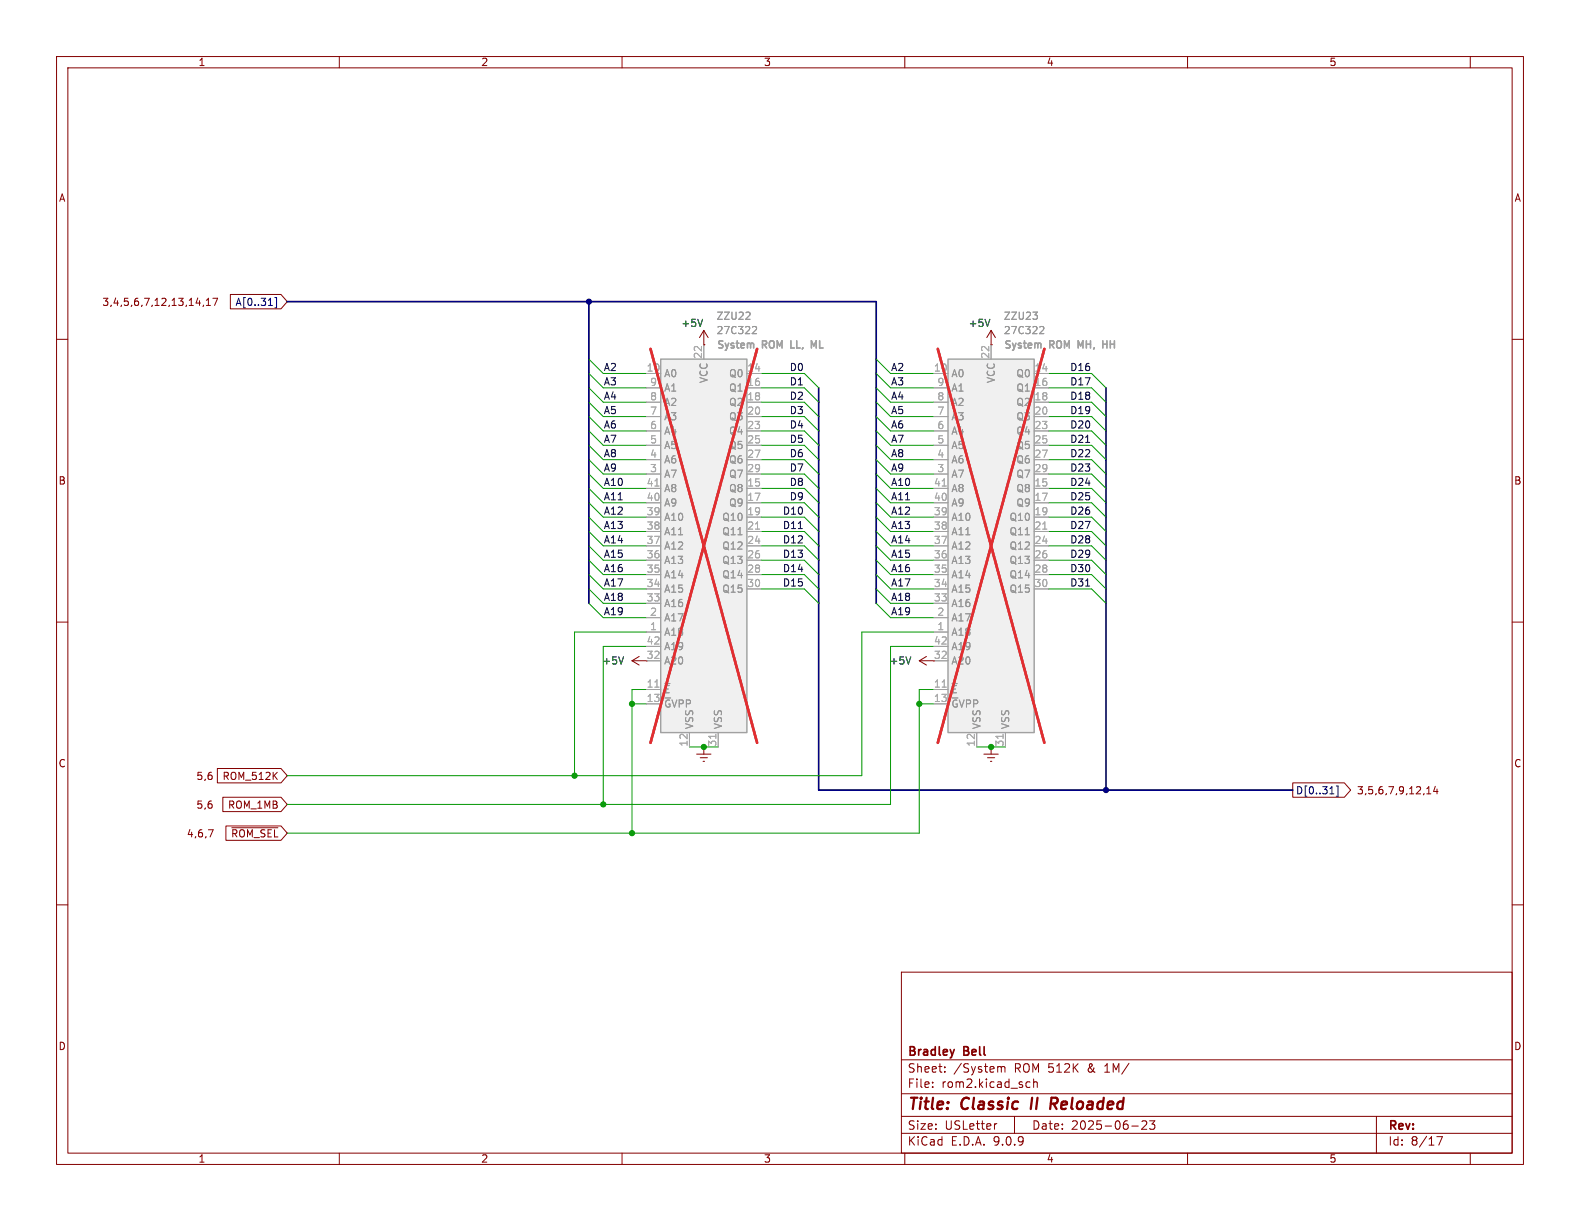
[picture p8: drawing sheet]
<svg xmlns="http://www.w3.org/2000/svg" width="279mm" height="216mm" viewBox="0 0 279 216" stroke-linecap="round" stroke-linejoin="round" font-family="sans-serif">
<g fill="none" stroke="#840000" stroke-width=".18">
<path d="M10 10h259.4v195.9h-259.4zM12 12h255.4v191.9h-255.4zM60 10v2M110 10v2M160 10v2M210 10v2M260 10v2M10 60h2M267.4 60h2M10 110h2M267.4 110h2M123.2 133.4h2.5"/>
<path d="M123.8 134h1.3M124.3 134.6h.3M124.5 132.1h.1M124.5 132.1v1.3M10 160h2M159.4 171.9h108v32h-108zM267.4 160h2M159.4 197.4h108M159.4 193.4h108M159.4 187.4h108M164.9 192.1v.2M164.9 191.4v.1"/>
<path d="M167.1 189.4v.2M167.1 188.7v.1M176.3 198.7l-.3 .1M176.6 188.6h.3l.2 .2M177.1 188.8l.2-.2 .3 .1 .1 .9M177.1 188.8v.8M179.4 197.4v3M181.6 192.2h.5M181.6 191.4h.5M182.8 191.4l.2-.1 .4 .1v.9M182.8 190.8v1.5M200.1 199.1h1.2"/>
<path d="M201.9 198.3l.6-.1 .2 .1 .1 .3-.9 1.1h.9M203.3 198.2h.9l-.5 .6 .4 .1v.6l-.2 .2h-.4l-.2-.2M243.4 197.4v6.5M60 203.9v2M110 203.9v2M159.4 200.4h108M160 203.9v2M210 203.9v2M254.1 201h1l-.7 1.5M260 203.9v2"/>
</g>
<path d="M182.5 194.1l-.2 2M183.5 194.1l-.3 2M186.3 195.2l.5 .9M186.7 194.1h-.8l-.2 2M186.8 195.1l-1 .1" fill="none" stroke="#840000" stroke-width=".4"/>
<path d="M167.6 63.5h15.3v66h-15.3z" fill="#f0f0f0"/>
<path d="M167.6 63.5h15.3v66h-15.3zM195 60.3v1.2M195 60.9h.7" fill="none" stroke="#a1a1a1" stroke-width=".25"/>
<g fill="none" stroke="#a1a1a1" stroke-width=".18">
<path d="M165.1 66h2.5M165.1 68.6h2.5M165.1 71.1h2.5M165.1 73.7h2.5M165.1 76.2h2.5M165.1 78.7h2.5M175.3 61v2.5M182.9 66h2.5M182.9 68.6h2.5M182.9 71.1h2.5M182.9 73.7h2.5M182.9 76.2h2.5"/>
<path d="M182.9 78.7h2.5M165.1 81.3h2.5M165.1 83.8h2.5M165.1 86.4h2.5M165.1 88.9h2.5M165.1 91.4h2.5M165.1 94h2.5M165.1 96.5h2.5M165.1 99.1h2.5M182.9 81.3h2.5M182.9 83.8h2.5M182.9 86.4h2.5"/>
<path d="M182.9 88.9h2.5M182.9 91.4h2.5M182.9 94h2.5M182.9 96.5h2.5M182.9 99.1h2.5M165.1 101.6h2.5M165.1 104.1h2.5M165.1 106.7h2.5M165.1 109.2h2.5M165.1 111.8h2.5M165.1 114.3h2.5M165.1 116.8h2.5"/>
<path d="M182.9 101.6h2.5M182.9 104.1h2.5M165.1 121.9h2.5M165.1 124.5h2.5M172.7 129.5v2.6M177.8 129.5v2.6"/>
</g>
<path d="M166.6 85.9h.7M184.4 93.6h.7M166.6 121.5h.7M177.4 129.8v.8" fill="none" stroke="#aaa" stroke-width=".18"/>
<path d="M182.7 55.2h.7l-.4 .5M183.3 55.7l.1 .2-.1 .5M184 57.7l.5 .1 .1 .3-.8 .9h.8M168.4 120.9h.9" fill="none" stroke="#989898" stroke-width=".18"/>
<path d="M165.8 61.7l18.9 69.6M184.7 61.7l-18.9 69.6" fill="none" stroke="#e12e31" stroke-width=".46"/>
<g fill="none" stroke="#840000" stroke-width=".18">
<path d="M124.5 58.4l.7 1.3M124.5 58.4l-.8 1.3M124.5 58.4v2.6M175.3 58.4l.7 1.3M175.3 58.4l-.8 1.3M175.3 58.4v2.6M124.5 61h.1M175.3 61h.1M111.8 116.8h2.5M111.8 116.8l1.2 .8M113 116.1l-1.2 .7M162.6 116.8l1.2 .8"/>
<path d="M162.6 116.8h2.5M163.8 116.1l-1.2 .7M174 133.4h2.5M174.6 134h1.3M175.1 134.6h.3M175.3 132.1h.1M175.3 132.1v1.3"/>
</g>
<path d="M124.2 56.5l-.4 1.2M175 56.5l-.4 1.2M110.3 116.1l-.5 1.3M161.1 116.1l-.5 1.3" fill="none" stroke="#006464" stroke-width=".18"/>
<path d="M116.8 63.5h15.3v66h-15.3z" fill="#f0f0f0"/>
<path d="M116.8 63.5h15.3v66h-15.3zM144.3 60.3l-.4 .9-.4-.9v1.2M195 60.3v1.2M195 60.9h.7" fill="none" stroke="#a1a1a1" stroke-width=".25"/>
<g fill="none" stroke="#a1a1a1" stroke-width=".18">
<path d="M114.3 66h2.5M114.3 68.6h2.5M114.3 71.1h2.5M114.3 73.7h2.5M114.3 76.2h2.5M114.3 78.7h2.5M124.5 61v2.5M132.1 66h2.5M132.1 68.6h2.5M132.1 71.1h2.5M132.1 73.7h2.5M132.1 76.2h2.5"/>
<path d="M132.1 78.7h2.5M165.1 66h2.5M165.1 68.6h2.5M165.1 71.1h2.5M165.1 73.7h2.5M165.1 76.2h2.5M165.1 78.7h2.5M175.3 61v2.5M182.9 66h2.5M182.9 68.6h2.5M182.9 71.1h2.5M182.9 73.7h2.5"/>
<path d="M182.9 76.2h2.5M182.9 78.7h2.5M114.3 81.3h2.5M114.3 83.8h2.5M114.3 86.4h2.5M114.3 88.9h2.5M114.3 91.4h2.5M114.3 94h2.5M114.3 96.5h2.5M114.3 99.1h2.5M132.1 81.3h2.5M132.1 83.8h2.5"/>
<path d="M132.1 86.4h2.5M132.1 88.9h2.5M132.1 91.4h2.5M132.1 94h2.5M132.1 96.5h2.5M132.1 99.1h2.5M165.1 81.3h2.5M165.1 83.8h2.5M165.1 86.4h2.5M165.1 88.9h2.5M165.1 91.4h2.5M165.1 94h2.5"/>
<path d="M165.1 96.5h2.5M165.1 99.1h2.5M182.9 81.3h2.5M182.9 83.8h2.5M182.9 86.4h2.5M182.9 88.9h2.5M182.9 91.4h2.5M182.9 94h2.5M182.9 96.5h2.5M182.9 99.1h2.5M114.3 101.6h2.5M114.3 104.1h2.5"/>
<path d="M114.3 106.7h2.5M114.3 109.2h2.5M114.3 111.8h2.5M114.3 114.3h2.5M114.3 116.8h2.5M132.1 101.6h2.5M132.1 104.1h2.5M165.1 101.6h2.5M165.1 104.1h2.5M165.1 106.7h2.5M165.1 109.2h2.5M165.1 111.8h2.5"/>
<path d="M165.1 114.3h2.5M165.1 116.8h2.5M182.9 101.6h2.5M182.9 104.1h2.5M114.3 121.9h2.5M114.3 124.5h2.5M121.9 129.5v2.6M127 129.5v2.6M165.1 121.9h2.5M165.1 124.5h2.5M172.7 129.5v2.6M177.8 129.5v2.6"/>
</g>
<path d="M115.8 85.9h.7M133.6 93.6h.7M166.6 85.9h.7M184.4 93.6h.7M115.8 121.5h.7M126.6 129.8v.8M166.6 121.5h.7M177.4 129.8v.8" fill="none" stroke="#aaa" stroke-width=".18"/>
<path d="M132.5 55.3l.1 .1v.3l-.7 .8h.7M133.2 57.7l.5 .1 .1 .3-.8 .9h.8M182.7 55.2h.7l-.4 .5M183.3 55.7l.1 .2-.1 .5M184 57.7l.5 .1 .1 .3-.8 .9h.8M117.6 120.9h.9M168.4 120.9h.9" fill="none" stroke="#989898" stroke-width=".18"/>
<path d="M115 61.7l18.9 69.6M133.9 61.7l-18.9 69.6M165.8 61.7l18.9 69.6M184.7 61.7l-18.9 69.6" fill="none" stroke="#e12e31" stroke-width=".46"/>
<path d="M47.5 54h.7M48.6 52.6h.3v1.8h-.3M236.3 139h.3v1.8h-.3M235.2 140.4h.7" fill="none" stroke="#000084" stroke-width=".18"/>
<g fill="none" stroke="#840000" stroke-width=".18">
<path d="M34.7 53.6h.8M36 53.9l-.1 .3M36.5 54h.7M36.5 53.1l.4-.4v1.3M37.6 52.7h.9l-.6 1.3M40.7 52.1h9l1.1 1.2-1.1 1.3h-9zM124.5 61h.1M175.3 61h.1M38.4 135.9h11.3l1.1 1.3-1.1 1.2h-11.3zM124.5 132.1h.1M175.3 132.1h.1M228.6 138.4h9.1l1.1 1.3-1.1 1.3h-9.1z"/>
<path d="M252.3 139.5l.4-.4v1.3M253.8 139l-.3 .9h.8M254.1 139.5v.9M36.9 146.7h.8l-.5 1.3M39.4 141h10.3l1.1 1.2-1.1 1.3h-10.3zM39.9 146h9.8l1.1 1.3-1.1 1.3h-9.8zM41 146.4h8.1M252.3 140.4h.7"/>
</g>
<path d="M192 78.2h.7M141.2 93.5h.7M192 103.6h.7" fill="none" stroke="#0f0f0f" stroke-width=".18"/>
<path d="M50.8 53.3h104.1v53.4M104.1 53.3v53.4M144.8 68.6v71.1h83.8M195.6 68.6v71.1" fill="none" stroke="#000084" stroke-width=".3"/>
<g fill="none" stroke="#009600" stroke-width=".18">
<path d="M104.1 68.6l2.6 2.5h7.6M104.1 76.2l2.6 2.5h7.6M104.1 78.7l2.6 2.6h7.6M104.1 73.7l2.6 2.5h7.6M104.1 66l2.6 2.6h7.6M104.1 63.5l2.6 2.5h7.6M104.1 71.1l2.6 2.6h7.6M134.6 71.1h7.6l2.6 2.6M134.6 78.7h7.6l2.6 2.6M134.6 76.2h7.6l2.6 2.5M134.6 68.6h7.6l2.6 2.5M134.6 66h7.6l2.6 2.6"/>
<path d="M134.6 73.7h7.6l2.6 2.5M154.9 68.6l2.6 2.5h7.6M154.9 76.2l2.6 2.5h7.6M154.9 78.7l2.6 2.6h7.6M154.9 73.7l2.6 2.5h7.6M154.9 66l2.6 2.6h7.6M154.9 63.5l2.6 2.5h7.6M154.9 71.1l2.6 2.6h7.6M185.4 71.1h7.6l2.6 2.6M185.4 78.7h7.6l2.6 2.6M185.4 76.2h7.6l2.6 2.5M185.4 68.6h7.6l2.6 2.5"/>
<path d="M185.4 66h7.6l2.6 2.6M185.4 73.7h7.6l2.6 2.5M104.1 86.4l2.6 2.5h7.6M104.1 88.9l2.6 2.5h7.6M104.1 94l2.6 2.5h7.6M104.1 83.8l2.6 2.6h7.6M104.1 81.3l2.6 2.5h7.6M104.1 91.4l2.6 2.6h7.6M104.1 96.5l2.6 2.6h7.6M104.1 99.1l2.6 2.5h7.6M134.6 88.9h7.6l2.6 2.5M134.6 91.4h7.6l2.6 2.6"/>
<path d="M134.6 96.5h7.6l2.6 2.6M134.6 81.3h7.6l2.6 2.5M134.6 86.4h7.6l2.6 2.5M134.6 83.8h7.6l2.6 2.6M134.6 94h7.6l2.6 2.5M134.6 99.1h7.6l2.6 2.5M154.9 86.4l2.6 2.5h7.6M154.9 88.9l2.6 2.5h7.6M154.9 94l2.6 2.5h7.6M154.9 83.8l2.6 2.6h7.6M154.9 81.3l2.6 2.5h7.6M154.9 91.4l2.6 2.6h7.6"/>
<path d="M154.9 96.5l2.6 2.6h7.6M154.9 99.1l2.6 2.5h7.6M185.4 88.9h7.6l2.6 2.5M185.4 91.4h7.6l2.6 2.6M185.4 96.5h7.6l2.6 2.6M185.4 81.3h7.6l2.6 2.5M185.4 86.4h7.6l2.6 2.5M185.4 83.8h7.6l2.6 2.6M185.4 94h7.6l2.6 2.5M185.4 99.1h7.6l2.6 2.5M104.1 106.7l2.6 2.5h7.6M104.1 101.6l2.6 2.5h7.6"/>
<path d="M104.1 104.1l2.6 2.6h7.6M114.3 111.8h-12.7v25.4M114.3 114.3h-7.6v27.9M134.6 101.6h7.6l2.6 2.5M134.6 104.1h7.6l2.6 2.6M154.9 106.7l2.6 2.5h7.6M154.9 101.6l2.6 2.5h7.6M154.9 104.1l2.6 2.6h7.6M165.1 114.3h-7.6v27.9h-106.7M165.1 111.8h-12.7v25.4h-101.6M185.4 101.6h7.6l2.6 2.5M185.4 104.1h7.6l2.6 2.6"/>
<path d="M111.8 124.5h2.5M114.3 121.9h-2.5v25.4M121.9 132.1h5.1M162.6 124.5h2.5M165.1 121.9h-2.5v25.4h-111.8M172.7 132.1h5.1"/>
</g>
<path d="M124.2 56.5l-.4 1.2M175 56.5l-.4 1.2M110.3 116.1l-.5 1.3M161.1 116.1l-.5 1.3" fill="none" stroke="#006464" stroke-width=".18"/>
<g fill="#009600" stroke="#009600" stroke-width=".18">
<circle cx="124.5" cy="132.1" r=".46"/>
<circle cx="162.6" cy="124.5" r=".46"/>
<circle cx="175.3" cy="132.1" r=".46"/>
<circle cx="106.7" cy="142.2" r=".46"/>
<circle cx="111.8" cy="147.3" r=".46"/>
<circle cx="111.8" cy="124.5" r=".46"/>
<circle cx="101.6" cy="137.2" r=".46"/>
</g>
<g fill="#000084" stroke="#000084" stroke-width=".18">
<circle cx="104.1" cy="53.3" r=".46"/>
<circle cx="195.6" cy="139.7" r=".46"/>
</g>
<g font-size="2.8" fill="#840000">
<text x="160.4" y="196.8">Title:</text>
<text x="170.1" y="196.8">Classic</text>
<text x="187.4" y="196.8">Reloaded</text>
</g>
<g font-size="2.1" fill="#840000">
<text x="160.4" y="189.9">Sheet:</text>
<text x="160.4" y="187.1">Bradley</text>
<text x="168.6" y="189.9">/System</text>
<text x="170.5" y="187.1">Bell</text>
<text x="179.4" y="189.9">ROM 512K</text>
<text x="192.6" y="189.9">&amp;</text>
<text x="195.8" y="189.9">1M/</text>
<text x="160.4" y="192.6">File:</text>
<text x="166.5" y="192.6">rom2.kicad_sch</text>
<text x="160.4" y="202.8">KiCad</text>
<text x="160.4" y="200">Size:</text>
<text x="167.1" y="200">USLetter</text>
<text x="168.1" y="202.8">E.D.A.</text>
<text x="175.7" y="202.8">9.0.9</text>
<text x="182.4" y="200">Date:</text>
<text x="189.4" y="200">2025-06-23</text>
<text x="245.4" y="200.2">Rev:</text>
<text x="245.4" y="202.8">Id:</text>
<text x="249.5" y="202.8">8/17</text>
</g>
<g font-size="1.8" fill="#840000">
<text x="35" y="11.9">1</text>
<text x="85" y="11.9">2</text>
<text x="135" y="11.9">3</text>
<text x="185" y="11.9">4</text>
<text x="235" y="11.9">5</text>
<text x="10.3" y="35.9">A</text>
<text x="267.7" y="35.9">A</text>
<text x="18" y="54.3">3,4,5,6,7,12,13,14,17</text>
<text x="10.3" y="85.9">B</text>
<text x="267.7" y="85.9">B</text>
<text x="10.3" y="135.9">C</text>
<text x="267.7" y="135.9">C</text>
<text x="34.6" y="138.1">5,6</text>
<text x="34.6" y="143.2">5,6</text>
<text x="39.2" y="138.1">ROM_512K</text>
<text x="40.2" y="143.2">ROM_1MB</text>
<text x="239.9" y="140.7">3,5,6,7,9,12,14</text>
<text x="32.9" y="148.3">4,6,7</text>
<text x="40.8" y="148.3">~{ROM_SEL}</text>
<text x="10.3" y="185.9">D</text>
<text x="267.7" y="185.9">D</text>
<text x="35" y="205.8">1</text>
<text x="85" y="205.8">2</text>
<text x="135" y="205.8">3</text>
<text x="185" y="205.8">4</text>
<text x="235" y="205.8">5</text>
</g>
<g font-size="1.8" fill="#000084">
<text x="41.5" y="54.3">A[0..31]</text>
<text x="229.1" y="140.7">D[0..31]</text>
</g>
<g font-size="1.8" fill="#006464">
<text x="120.4" y="58">+5V</text>
<text x="171.2" y="58">+5V</text>
<text x="106.4" y="117.7">+5V</text>
<text x="157.2" y="117.7">+5V</text>
</g>
<g font-size="1.8" fill="#989898">
<text x="126.6" y="56.7">ZZU22</text>
<text x="126.6" y="59.3">27C322</text>
<text x="177.4" y="56.7">ZZU23</text>
<text x="177.4" y="59.3">27C322</text>
<text x="117.3" y="66.9">A0</text>
<text x="117.3" y="69.4">A1</text>
<text x="117.3" y="72">A2</text>
<text x="125.3" y="67.8" transform="rotate(-90 125.3 67.8)">VCC</text>
<text x="128.8" y="66.9">Q0</text>
<text x="128.8" y="69.4">Q1</text>
<text x="128.8" y="72">Q2</text>
<text x="168.1" y="66.9">A0</text>
<text x="168.1" y="69.4">A1</text>
<text x="168.1" y="72">A2</text>
<text x="176.1" y="67.8" transform="rotate(-90 176.1 67.8)">VCC</text>
<text x="179.6" y="66.9">Q0</text>
<text x="179.6" y="69.4">Q1</text>
<text x="179.6" y="72">Q2</text>
<text x="117.3" y="74.5">A3</text>
<text x="117.3" y="77.1">A4</text>
<text x="128.8" y="74.5">Q3</text>
<text x="128.8" y="77.1">Q4</text>
<text x="168.1" y="74.5">A3</text>
<text x="168.1" y="77.1">A4</text>
<text x="179.6" y="74.5">Q3</text>
<text x="179.6" y="77.1">Q4</text>
<text x="117.3" y="79.6">A5</text>
<text x="117.3" y="82.1">A6</text>
<text x="128.8" y="79.6">Q5</text>
<text x="128.8" y="82.1">Q6</text>
<text x="168.1" y="79.6">A5</text>
<text x="168.1" y="82.1">A6</text>
<text x="179.6" y="79.6">Q5</text>
<text x="179.6" y="82.1">Q6</text>
<text x="117.3" y="84.7">A7</text>
<text x="117.3" y="87.2">A8</text>
<text x="117.3" y="89.8">A9</text>
<text x="128.8" y="84.7">Q7</text>
<text x="128.8" y="87.2">Q8</text>
<text x="128.8" y="89.8">Q9</text>
<text x="168.1" y="84.7">A7</text>
<text x="168.1" y="87.2">A8</text>
<text x="168.1" y="89.8">A9</text>
<text x="179.6" y="84.7">Q7</text>
<text x="179.6" y="87.2">Q8</text>
<text x="179.6" y="89.8">Q9</text>
<text x="117.3" y="92.3">A10</text>
<text x="117.3" y="94.8">A11</text>
<text x="127.6" y="92.3">Q10</text>
<text x="127.6" y="94.8">Q11</text>
<text x="168.1" y="92.3">A10</text>
<text x="168.1" y="94.8">A11</text>
<text x="178.4" y="92.3">Q10</text>
<text x="178.4" y="94.8">Q11</text>
<text x="117.3" y="97.4">A12</text>
<text x="117.3" y="99.9">A13</text>
<text x="127.6" y="97.4">Q12</text>
<text x="127.6" y="99.9">Q13</text>
<text x="168.1" y="97.4">A12</text>
<text x="168.1" y="99.9">A13</text>
<text x="178.4" y="97.4">Q12</text>
<text x="178.4" y="99.9">Q13</text>
<text x="117.3" y="102.5">A14</text>
<text x="117.3" y="105">A15</text>
<text x="117.3" y="107.5">A16</text>
<text x="127.6" y="102.5">Q14</text>
<text x="127.6" y="105">Q15</text>
<text x="168.1" y="102.5">A14</text>
<text x="168.1" y="105">A15</text>
<text x="168.1" y="107.5">A16</text>
<text x="178.4" y="102.5">Q14</text>
<text x="178.4" y="105">Q15</text>
<text x="117.3" y="110.1">A17</text>
<text x="117.3" y="112.6">A18</text>
<text x="168.1" y="110.1">A17</text>
<text x="168.1" y="112.6">A18</text>
<text x="117.3" y="115.2">A19</text>
<text x="117.3" y="117.7">A20</text>
<text x="168.1" y="115.2">A19</text>
<text x="168.1" y="117.7">A20</text>
<text x="117.3" y="122.8">~{E}</text>
<text x="117.3" y="125.3">~{G}VPP</text>
<text x="168.1" y="122.8">~{E}</text>
<text x="168.1" y="125.3">~{G}VPP</text>
<text x="122.8" y="129" transform="rotate(-90 122.8 129)">VSS</text>
<text x="127.9" y="129" transform="rotate(-90 127.9 129)">VSS</text>
<text x="173.6" y="129" transform="rotate(-90 173.6 129)">VSS</text>
<text x="178.7" y="129" transform="rotate(-90 178.7 129)">VSS</text>
</g>
<g font-size="1.8" fill="#0f0f0f">
<text x="106.7" y="65.7">A2</text>
<text x="139.6" y="65.7">D0</text>
<text x="157.5" y="65.7">A2</text>
<text x="189.1" y="65.7">D16</text>
<text x="106.7" y="68.2">A3</text>
<text x="106.7" y="70.8">A4</text>
<text x="139.6" y="68.2">D1</text>
<text x="139.6" y="70.8">D2</text>
<text x="157.5" y="70.8">A4</text>
<text x="157.5" y="68.2">A3</text>
<text x="189.1" y="68.2">D17</text>
<text x="189.1" y="70.8">D18</text>
<text x="106.7" y="73.3">A5</text>
<text x="106.7" y="75.9">A6</text>
<text x="139.6" y="73.3">D3</text>
<text x="139.6" y="75.9">D4</text>
<text x="157.5" y="75.9">A6</text>
<text x="157.5" y="73.3">A5</text>
<text x="189.1" y="73.3">D19</text>
<text x="189.1" y="75.9">D20</text>
<text x="106.7" y="78.4">A7</text>
<text x="106.7" y="80.9">A8</text>
<text x="106.7" y="83.5">A9</text>
<text x="139.6" y="80.9">D6</text>
<text x="139.6" y="83.5">D7</text>
<text x="139.6" y="78.4">D5</text>
<text x="157.5" y="83.5">A9</text>
<text x="157.5" y="80.9">A8</text>
<text x="157.5" y="78.4">A7</text>
<text x="189.1" y="83.5">D23</text>
<text x="189.1" y="78.4">D21</text>
<text x="189.1" y="80.9">D22</text>
<text x="106.7" y="86">A10</text>
<text x="106.7" y="88.6">A11</text>
<text x="139.6" y="88.6">D9</text>
<text x="139.6" y="86">D8</text>
<text x="157.5" y="88.6">A11</text>
<text x="157.5" y="86">A10</text>
<text x="189.1" y="86">D24</text>
<text x="189.1" y="88.6">D25</text>
<text x="106.7" y="91.1">A12</text>
<text x="106.7" y="93.6">A13</text>
<text x="138.3" y="91.1">D10</text>
<text x="138.3" y="93.6">D11</text>
<text x="157.5" y="93.6">A13</text>
<text x="157.5" y="91.1">A12</text>
<text x="189.1" y="91.1">D26</text>
<text x="189.1" y="93.6">D27</text>
<text x="106.7" y="98.7">A15</text>
<text x="106.7" y="101.3">A16</text>
<text x="106.7" y="96.2">A14</text>
<text x="138.3" y="96.2">D12</text>
<text x="138.3" y="98.7">D13</text>
<text x="138.3" y="101.3">D14</text>
<text x="157.5" y="96.2">A14</text>
<text x="157.5" y="101.3">A16</text>
<text x="157.5" y="98.7">A15</text>
<text x="189.1" y="98.7">D29</text>
<text x="189.1" y="101.3">D30</text>
<text x="189.1" y="96.2">D28</text>
<text x="106.7" y="106.3">A18</text>
<text x="106.7" y="103.8">A17</text>
<text x="138.3" y="103.8">D15</text>
<text x="157.5" y="106.3">A18</text>
<text x="157.5" y="103.8">A17</text>
<text x="189.1" y="103.8">D31</text>
<text x="106.7" y="108.9">A19</text>
<text x="157.5" y="108.9">A19</text>
</g>
<g font-size="1.8" fill="#aaa">
<text x="114.3" y="65.8">10</text>
<text x="124.2" y="63.5" transform="rotate(-90 124.2 63.5)">22</text>
<text x="132" y="65.8">14</text>
<text x="165.1" y="65.8">10</text>
<text x="175" y="63.5" transform="rotate(-90 175 63.5)">22</text>
<text x="182.8" y="65.8">14</text>
<text x="114.9" y="68.3">9</text>
<text x="114.9" y="70.9">8</text>
<text x="132" y="68.3">16</text>
<text x="132" y="70.9">18</text>
<text x="165.7" y="68.3">9</text>
<text x="165.7" y="70.9">8</text>
<text x="182.8" y="68.3">16</text>
<text x="182.8" y="70.9">18</text>
<text x="114.9" y="73.4">7</text>
<text x="114.9" y="75.9">6</text>
<text x="132" y="73.4">20</text>
<text x="132" y="75.9">23</text>
<text x="165.7" y="73.4">7</text>
<text x="165.7" y="75.9">6</text>
<text x="182.8" y="73.4">20</text>
<text x="182.8" y="75.9">23</text>
<text x="114.9" y="78.5">5</text>
<text x="114.9" y="81">4</text>
<text x="114.9" y="83.6">3</text>
<text x="132" y="78.5">25</text>
<text x="132" y="81">27</text>
<text x="132" y="83.6">29</text>
<text x="165.7" y="78.5">5</text>
<text x="165.7" y="81">4</text>
<text x="165.7" y="83.6">3</text>
<text x="182.8" y="78.5">25</text>
<text x="182.8" y="81">27</text>
<text x="182.8" y="83.6">29</text>
<text x="114.3" y="86.1">41</text>
<text x="114.3" y="88.6">40</text>
<text x="132" y="86.1">15</text>
<text x="132" y="88.6">17</text>
<text x="165.1" y="86.1">41</text>
<text x="165.1" y="88.6">40</text>
<text x="182.8" y="86.1">15</text>
<text x="182.8" y="88.6">17</text>
<text x="114.3" y="91.2">39</text>
<text x="114.3" y="93.7">38</text>
<text x="132" y="91.2">19</text>
<text x="132" y="93.7">21</text>
<text x="165.1" y="91.2">39</text>
<text x="165.1" y="93.7">38</text>
<text x="182.8" y="91.2">19</text>
<text x="182.8" y="93.7">21</text>
<text x="114.3" y="96.3">37</text>
<text x="114.3" y="98.8">36</text>
<text x="114.3" y="101.3">35</text>
<text x="132" y="96.3">24</text>
<text x="132" y="98.8">26</text>
<text x="132" y="101.3">28</text>
<text x="165.1" y="96.3">37</text>
<text x="165.1" y="98.8">36</text>
<text x="165.1" y="101.3">35</text>
<text x="182.8" y="96.3">24</text>
<text x="182.8" y="98.8">26</text>
<text x="182.8" y="101.3">28</text>
<text x="114.3" y="103.9">34</text>
<text x="114.3" y="106.4">33</text>
<text x="132" y="103.9">30</text>
<text x="165.1" y="103.9">34</text>
<text x="165.1" y="106.4">33</text>
<text x="182.8" y="103.9">30</text>
<text x="114.9" y="109">2</text>
<text x="114.9" y="111.5">1</text>
<text x="165.7" y="109">2</text>
<text x="165.7" y="111.5">1</text>
<text x="114.3" y="114">42</text>
<text x="114.3" y="116.6">32</text>
<text x="165.1" y="114">42</text>
<text x="165.1" y="116.6">32</text>
<text x="114.3" y="121.7">11</text>
<text x="114.3" y="124.2">13</text>
<text x="165.1" y="121.7">11</text>
<text x="165.1" y="124.2">13</text>
<text x="121.7" y="132.1" transform="rotate(-90 121.7 132.1)">12</text>
<text x="126.7" y="132.1" transform="rotate(-90 126.7 132.1)">31</text>
<text x="172.5" y="132.1" transform="rotate(-90 172.5 132.1)">12</text>
<text x="177.5" y="132.1" transform="rotate(-90 177.5 132.1)">31</text>
</g>
<g font-size="1.8" fill="#a1a1a1">
<text x="126.6" y="62">System</text>
<text x="134.8" y="62">ROM</text>
<text x="140.3" y="62">LL,</text>
<text x="144.5" y="62">ML</text>
<text x="177.4" y="62">System</text>
<text x="185.6" y="62">ROM</text>
<text x="191.1" y="62">MH,</text>
<text x="196" y="62">HH</text>
</g>
</svg>
